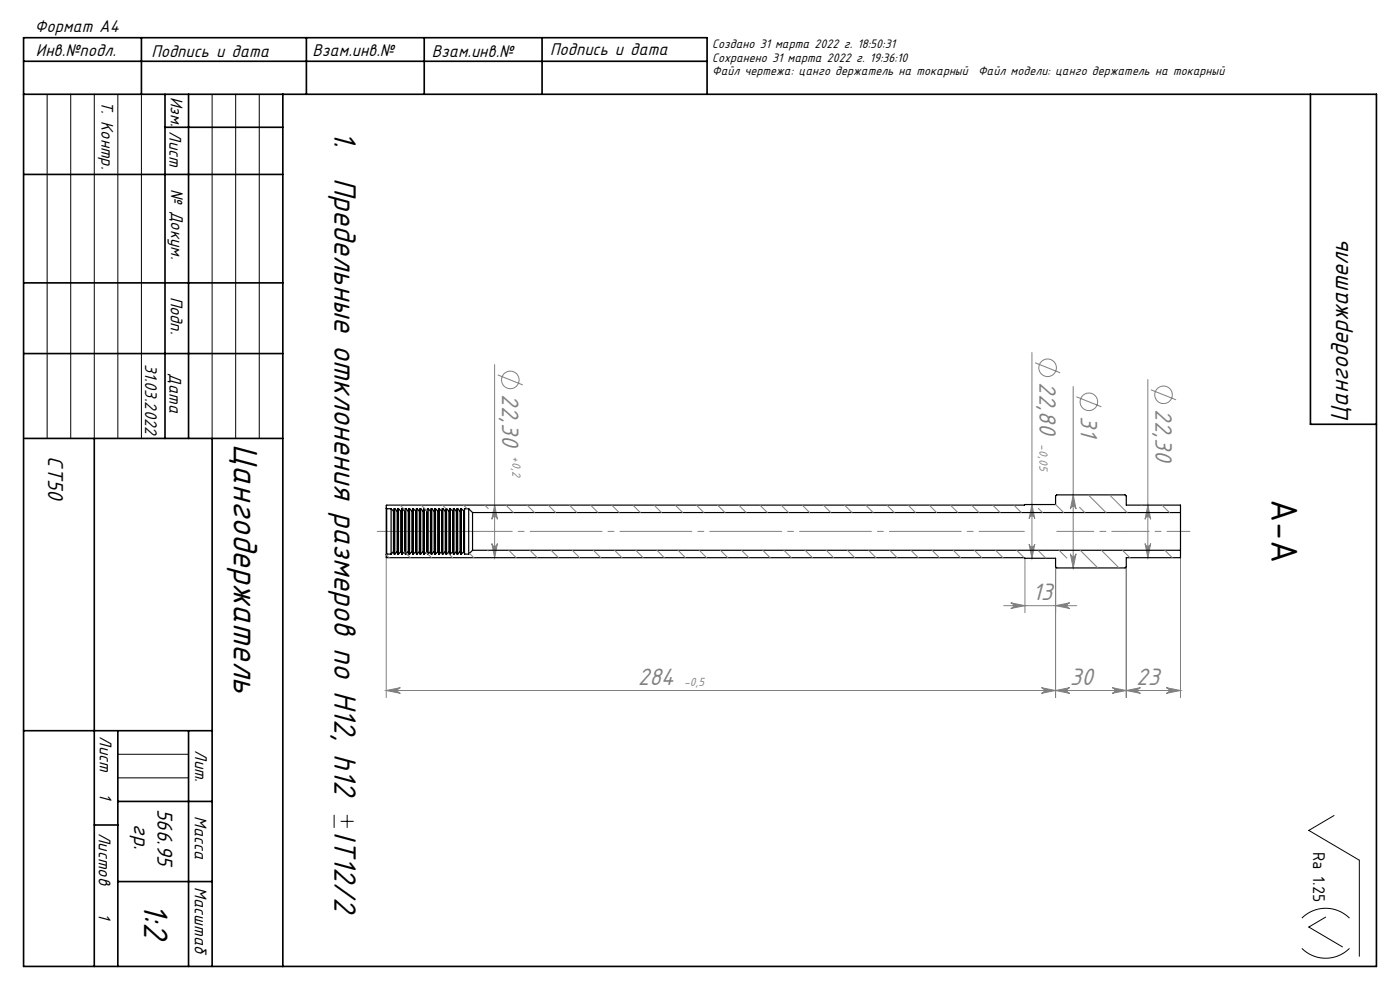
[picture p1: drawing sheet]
<svg xmlns="http://www.w3.org/2000/svg" width="297mm" height="210mm" viewBox="0 0 297 210" stroke-linecap="round" stroke-linejoin="round" font-family="sans-serif">
<g fill="none" stroke="#808080" stroke-width=".21">
<path d="M104.9 77.3v41M105.6 79.5l5.3 2.2M218.9 74.8v43.6M219.6 77l5.3 2.1M227.7 82v38.5M228.3 84.2l5.4 2.1M243.5 80.5v37.8M244.2 82.7l5.3 2.1M81.9 118.2v29.8M104.3 115.3a.6 .6 0 0 0 .6 .6 .6 .6 0 0 0 .6-.6l-.6 3zM104.9 107.1l.6 3a.6 .6 0 0 0-.6-.5 .6 .6 0 0 0-.6 .5zM217.4 118.4v11.6"/>
<path d="M218.3 115.4a.6 .6 0 0 0 .6 .6 .6 .6 0 0 0 .6-.6l-.6 3zM218.9 107l.6 3a.6 .6 0 0 0-.6-.5 .6 .6 0 0 0-.6 .5zM227.1 117.5a.6 .6 0 0 0 .6 .5 .6 .6 0 0 0 .6-.5l-.6 3zM227.7 105l.6 3a.6 .6 0 0 0-.6-.6 .6 .6 0 0 0-.6 .6zM242.9 115.3a.6 .6 0 0 0 .6 .6 .6 .6 0 0 0 .6-.6l-.6 3zM243.5 107.1l.6 3a.6 .6 0 0 0-.6-.5 .6 .6 0 0 0-.6 .5zM250.4 118.3v29.7M212.9 128.5h15.5M214.4 127.9l3 .6-3 .6a.6 .6 0 0 0 .6-.6 .6 .6 0 0 0-.6-.6zM223.9 128.5l3-.6a.6 .6 0 0 0-.5 .6 .6 .6 0 0 0 .5 .6zM223.9 120.2v27.8M238.9 120.2v27.8"/>
<path d="M81.9 146.5l3-.6a.6 .6 0 0 0-.5 .6 .6 .6 0 0 0 .5 .6zM81.9 146.5h168.5M220.9 145.9l3 .6-3 .6a.6 .6 0 0 0 .6-.6 .6 .6 0 0 0-.6-.6zM223.9 146.5l3-.6a.6 .6 0 0 0-.5 .6 .6 .6 0 0 0 .5 .6zM235.9 145.9l3 .6-3 .6a.6 .6 0 0 0 .6-.6 .6 .6 0 0 0-.6-.6zM238.9 146.5l3-.6a.6 .6 0 0 0-.5 .6 .6 .6 0 0 0 .5 .6zM247.4 145.9l3 .6-3 .6a.6 .6 0 0 0 .6-.6 .6 .6 0 0 0-.6-.6z"/>
<circle cx="222.2" cy="78" r="1.86"/>
<circle cx="108.3" cy="80.6" r="1.86"/>
<circle cx="231" cy="85.2" r="1.86"/>
<circle cx="246.8" cy="83.7" r="1.86"/>
</g>
<g fill="none" stroke="#000" stroke-width=".21">
<path d="M10 20v73M15 20v73M20 20v73M25 20v73M30 20v73M45 20v73M50 20v73M55 20v73M25 160h15M25 165h15M70.9 172.8v2.8M72.3 174.2h2.7"/>
<path d="M73.6 172.8v2.8M283 173l-5.3 3.1 10.7 6.4v20.4M276.2 194.8a7.1 7.1 0 0 1 10.1 0M281.2 194.5l-3.5 2.1 7.1 4.3M276.2 201.2a7.1 7.1 0 0 0 10.1 0"/>
</g>
<path d="M80 112.7h137.3" fill="none" stroke="#808080" stroke-width=".21" stroke-dasharray="15.2 1.3 1.3 1.3" stroke-dashoffset="5.7"/>
<path d="M224.2 112.7h14.7" fill="none" stroke="#808080" stroke-width=".21" stroke-dasharray="15.2 1.3 1.3 1.3" stroke-dashoffset="7.4"/>
<path d="M238.9 112.7h13.5" fill="none" stroke="#808080" stroke-width=".21" stroke-dasharray="15.2 1.3 1.3 1.3" stroke-dashoffset="10.4"/>
<g fill="none" stroke="#000" stroke-width=".35">
<path d="M5 13h145M30 8v12M65 8v12M90 8v12M115 8v12M5 20h287v185h-287v-197h145v12M5.1 37h54.9M35 27h25M35 20v73M40 20v73M60 20v185M278 20v70h14"/>
<path d="M5 60h55M5 75h55M5.3 93h54.7M20 93v112M45 93v112M5 155h40M25 155v50M40 155v50M20 175h5M25 170h20M25 187h20"/>
</g>
<g fill="#808080">
<path d="M227.1 117.5a.6 .6 0 0 0 .6 .5 .6 .6 0 0 0 .6-.5l-.6 3zM227.7 105l.6 3a.6 .6 0 0 0-.6-.6 .6 .6 0 0 0-.6 .6z"/>
<path d="M104.3 115.3a.6 .6 0 0 0 .6 .6 .6 .6 0 0 0 .6-.6l-.6 3zM104.9 107.1l.6 3a.6 .6 0 0 0-.6-.5 .6 .6 0 0 0-.6 .5zM218.3 115.4a.6 .6 0 0 0 .6 .6 .6 .6 0 0 0 .6-.6l-.6 3zM218.9 107l.6 3a.6 .6 0 0 0-.6-.5 .6 .6 0 0 0-.6 .5z"/>
<path d="M242.9 115.3a.6 .6 0 0 0 .6 .6 .6 .6 0 0 0 .6-.6l-.6 3zM243.5 107.1l.6 3a.6 .6 0 0 0-.6-.5 .6 .6 0 0 0-.6 .5z"/>
<path d="M223.9 128.5l3-.6a.6 .6 0 0 0-.5 .6 .6 .6 0 0 0 .5 .6zM214.4 127.9l3 .6-3 .6a.6 .6 0 0 0 .6-.6 .6 .6 0 0 0-.6-.6z"/>
<path d="M247.4 145.9l3 .6-3 .6a.6 .6 0 0 0 .6-.6 .6 .6 0 0 0-.6-.6zM238.9 146.5l3-.6a.6 .6 0 0 0-.5 .6 .6 .6 0 0 0 .5 .6zM220.9 145.9l3 .6-3 .6a.6 .6 0 0 0 .6-.6 .6 .6 0 0 0-.6-.6zM81.9 146.5l3-.6a.6 .6 0 0 0-.5 .6 .6 .6 0 0 0 .5 .6zM235.9 145.9l3 .6-3 .6a.6 .6 0 0 0 .6-.6 .6 .6 0 0 0-.6-.6zM223.9 146.5l3-.6a.6 .6 0 0 0-.5 .6 .6 .6 0 0 0 .5 .6z"/>
</g>
<g fill="none" stroke="#000" stroke-width=".25">
<path d="M81.9 107.8v9.8M81.9 107.8l.1-.7h135.3l.1-.1h6.5v-1.8l.3-.2h14.5l.2 .2v1.9h11.5v1.6M81.9 107.8l.1 .1M82 107.9v9.6M82 117.5l-.1 .1M82 117.5h1M82 107.9h1M83 107.9v9.6M83 107.9l.5 .5M83.5 108.4v8.6M83.5 117l-.5 .5M83.5 117h.1"/>
<path d="M83.5 108.4h.1M83.6 108.4v8.6M83.6 117v.5M83.6 107.9v9.6M83.6 117.5h.2M83.6 107.9h.2M83.6 107.9v.5M83.8 107.9v9.6M83.8 107.9l.5 .5M84.3 108.4v8.6M84.3 117h.1M84.3 117l-.5 .5"/>
<path d="M84.3 108.4h.1M84.4 108.4v8.6M84.4 117v.5M84.4 107.9v9.6M84.4 117.5h.1M84.4 107.9h.1M84.4 107.9v.5M84.5 107.9v9.6M84.5 107.9l.5 .5M85 108.4v8.6M85 117h.2M85 117l-.5 .5"/>
<path d="M85 108.4h.2M85.2 108.4v8.6M85.2 117v.5M85.2 107.9v9.6M85.2 117.5h.1M85.2 107.9h.1M85.2 107.9v.5M85.3 107.9v9.6M85.3 107.9l.5 .5M85.8 108.4v8.6M85.8 117h.1M85.8 117l-.5 .5"/>
<path d="M85.8 108.4h.1M85.9 108.4v8.6M85.9 117l.1 .5M86 107.9v9.6M86 117.5h.1M86 107.9h.1M86 107.9l-.1 .5M86.1 107.9v9.6M86.1 107.9l.5 .5M86.6 108.4v8.6M86.6 117h.1M86.6 117l-.5 .5"/>
<path d="M86.6 108.4h.1M86.7 108.4v8.6M86.7 117l.1 .5M86.8 107.9v9.6M86.8 117.5h.1M86.8 107.9h.1M86.8 107.9l-.1 .5M86.9 107.9v9.6M86.9 107.9l.5 .5M87.4 108.4v8.6M87.4 117h.1M87.4 117l-.5 .5"/>
<path d="M87.4 108.4h.1M87.5 108.4v8.6M87.5 117l.1 .5M87.6 107.9v9.6M87.6 117.5h.1M87.6 107.9h.1M87.6 107.9l-.1 .5M87.7 107.9v9.6M87.7 107.9l.5 .5M88.2 108.4v8.6M88.2 117h.1M88.2 117l-.5 .5"/>
<path d="M88.2 108.4h.1M88.3 108.4v8.6M88.3 117v.5M88.3 107.9v9.6M88.3 117.5h.2M88.3 107.9h.2M88.3 107.9v.5M88.5 107.9v9.6M88.5 107.9l.5 .5M89 108.4v8.6M89 117h.1M89 117l-.5 .5"/>
<path d="M89 108.4h.1M89.1 108.4v8.6M89.1 117v.5M89.1 107.9v9.6M89.1 117.5h.1M89.1 107.9h.1M89.1 107.9v.5M89.2 107.9v9.6M89.2 107.9l.5 .5M89.7 108.4v8.6M89.7 117h.2M89.7 117l-.5 .5"/>
<path d="M89.7 108.4h.2M89.9 108.4v8.6M89.9 117v.5M89.9 107.9v9.6M89.9 117.5h.1M89.9 107.9h.1M89.9 107.9v.5M90 107.9v9.6M90 107.9l.5 .5M90.5 108.4v8.6M90.5 117h.2M90.5 117l-.5 .5"/>
<path d="M90.5 108.4h.2M90.7 108.4v8.6M90.7 117v.5M90.7 107.9v9.6M90.7 117.5h.1M90.7 107.9h.1M90.7 107.9v.5M90.8 107.9v9.6M90.8 107.9l.5 .5M91.3 108.4v8.6M91.3 117h.1M91.3 117l-.5 .5"/>
<path d="M91.3 108.4h.1M91.4 108.4v8.6M91.4 117l.1 .5M91.5 107.9v9.6M91.5 117.5h.1M91.5 107.9h.1M91.5 107.9l-.1 .5M91.6 107.9v9.6M91.6 107.9l.5 .5M92.1 108.4v8.6M92.1 117h.1M92.1 117l-.5 .5"/>
<path d="M92.1 108.4h.1M92.2 108.4v8.6M92.2 117l.1 .5M92.3 107.9v9.6M92.3 117.5h.1M92.3 107.9h.1M92.3 107.9l-.1 .5M92.4 107.9v9.6M92.4 107.9l.5 .5M92.9 108.4v8.6M92.9 117h.1M92.9 117l-.5 .5"/>
<path d="M92.9 108.4h.1M93 108.4v8.6M93 117l.1 .5M93.1 107.9v9.6M93.1 117.5h.1M93.1 107.9h.1M93.1 107.9l-.1 .5M93.2 107.9v9.6M93.2 107.9l.5 .5M93.7 108.4v8.6M93.7 117h.1M93.7 117l-.5 .5"/>
<path d="M93.7 108.4h.1M93.8 108.4v8.6M93.8 117v.5M93.8 107.9v9.6M93.8 117.5h.2M93.8 107.9h.2M93.8 107.9v.5M94 107.9v9.6M94 107.9l.5 .5M94.5 108.4v8.6M94.5 117h.1M94.5 117l-.5 .5"/>
<path d="M94.5 108.4h.1M94.6 108.4v8.6M94.6 117v.5M94.6 107.9v9.6M94.6 117.5h.1M94.6 107.9h.1M94.6 107.9v.5M94.7 107.9v9.6M94.7 107.9l.5 .5M95.2 108.4v8.6M95.2 117h.2M95.2 117l-.5 .5"/>
<path d="M95.2 108.4h.2M95.4 108.4v8.6M95.4 117v.5M95.4 107.9v9.6M95.4 117.5h.1M95.4 107.9h.1M95.4 107.9v.5M95.5 107.9v9.6M95.5 107.9l.5 .5M96 108.4v8.6M96 117h.1M96 117l-.5 .5"/>
<path d="M96 108.4h.1M96.1 108.4v8.6M96.1 117l.1 .5M96.2 107.9v9.6M96.2 117.5h.1M96.2 107.9h.1M96.2 107.9l-.1 .5M96.3 107.9v9.6M96.3 107.9l.5 .5M96.8 108.4v8.6M96.8 117h.1M96.8 117l-.5 .5"/>
<path d="M96.8 108.4h.1M96.9 108.4v8.6M96.9 117l.1 .5M97 107.9v9.6M97 117.5h.1M97 107.9h.1M97 107.9l-.1 .5M97.1 107.9v9.6M97.1 107.9l.5 .5M97.6 108.4v8.6M97.6 117h.1M97.6 117l-.5 .5"/>
<path d="M97.6 108.4h.1M97.7 108.4v8.6M97.7 117l.1 .5M97.8 107.9v9.6M97.8 117.5h.1M97.8 107.9h.1M97.8 107.9l-.1 .5M97.9 107.9v9.6M97.9 107.9l.5 .5M98.4 108.4v8.6M98.4 117h.1M98.4 117l-.5 .5"/>
<path d="M98.4 108.4h.1M98.5 108.4v8.6M98.5 117v.5M98.5 107.9v9.6M98.5 117.5h.9M98.5 107.9h.9M98.5 107.9v.5M99.4 107.9v9.6M99.4 107.9l.8 .8M100.2 108.7v8M100.2 116.7l-.8 .8M100.2 116.7h150.2"/>
<path d="M100.2 108.7h150.2M250.4 108.7v8M250.4 116.7v1.6h-11.5v1.9l-.2 .3h-14.5l-.3-.3v-1.8h-6.5l-.1-.1h-135.3l-.1-.7"/>
</g>
<g fill="none" stroke="#808080" stroke-width=".21">
<path d="M81.9 117.7l.7 .6M84.9 107.1l1.1 1.1M85.8 117.1l.2 .1M86.2 117.4l.8 .9M89.4 107.1l1.2 1.3M90.4 117.2l.3 .2M90.8 117.5l.7 .8M93.9 107.1l.7 .8M95 117.3l1 1M98.3 107.1l.8 .8M99.6 117.4l.9 .9M102.8 107.1l.8 .8"/>
<path d="M103.4 116.7l.2 .2M107.3 107.1l1.6 1.6M107.9 116.7l1.6 1.6M111.8 107.1l1.6 1.6M112.4 116.7l1.6 1.6M116.3 107.1l1.6 1.6M116.9 116.7l1.6 1.6M120.8 107.1l1.6 1.6M121.4 116.7l1.6 1.6M125.3 107.1l1.6 1.6M125.9 116.7l1.6 1.6M129.8 107.1l1.6 1.6"/>
<path d="M130.4 116.7l1.5 1.6M134.3 107.1l1.5 1.6M134.9 116.7l1.5 1.6M138.8 107.1l1.5 1.6M139.4 116.7l1.5 1.6M143.2 107.1l1.6 1.6M143.8 116.7l1.6 1.6M147.7 107.1l1.6 1.6M148.3 116.7l1.6 1.6M152.2 107.1l1.6 1.6M152.8 116.7l1.6 1.6M156.7 107.1l1.6 1.6"/>
<path d="M157.3 116.7l1.6 1.6M161.2 107.1l1.6 1.6M161.8 116.7l1.6 1.6M165.7 107.1l1.6 1.6M166.3 116.7l1.6 1.6M170.2 107.1l1.6 1.6M170.8 116.7l1.6 1.6M174.7 107.1l1.6 1.6M175.3 116.7l1.5 1.6M179.2 107.1l1.5 1.6M179.8 116.7l1.5 1.6M183.7 107.1l1.5 1.6"/>
<path d="M184.3 116.7l1.5 1.6M188.2 107.1l1.5 1.6M188.7 116.7l1.6 1.6M192.6 107.1l1.6 1.6M193.2 116.7l1.6 1.6M197.1 107.1l1.6 1.6M197.7 116.7l1.6 1.6M201.6 107.1l1.6 1.6M202.2 116.7l1.6 1.6M206.1 107.1l1.6 1.6M206.7 116.7l1.6 1.6M210.6 107.1l1.6 1.6"/>
<path d="M211.2 116.7l1.6 1.6M215.1 107.1l1.6 1.6M215.7 116.7l1.6 1.6M220.3 107.8l.9 .9M220.3 116.8l1.6 1.6M223.9 107l1.7 1.7M224.7 116.7l1.6 1.7M229 107.6l1.1 1.1M229.2 116.7l3.7 3.8M230.9 105l3.7 3.7M233.6 116.7l3.8 3.8M235.4 105l3.7 3.7"/>
<path d="M238.1 116.7l1.6 1.6M242 107.1l.2 .2M246.5 107.1l1.6 1.6M247.1 116.7l1.6 1.6"/>
</g>
<text font-size="8.5" x="269.7" y="105.8" transform="rotate(90 269.7 105.8)">A-A</text>
<g font-size="8">
<text x="49.6" y="94.2" transform="rotate(90 49.6 94.2)">Цангодержатель</text>
<text x="30.6" y="191.6" transform="rotate(90 30.6 191.6)">1:2</text>
</g>
<g font-size="7.3">
<text x="71" y="27.7" transform="rotate(90 71 27.7)">1.</text>
<text x="71" y="37.7" transform="rotate(90 71 37.7)">Предельные отклонения размеров по H12, h12</text>
<text x="71" y="176.6" transform="rotate(90 71 176.6)">IT12/2</text>
</g>
<text font-size="5.8" x="286" y="89.6" transform="rotate(-90 286 89.6)">Цангодержатель</text>
<g font-size="5.6" fill="#808080">
<text x="106.5" y="83.7" transform="rotate(90 106.5 83.7)">22,30</text>
<text x="220.5" y="81.1" transform="rotate(90 220.5 81.1)">22,80</text>
<text x="229.3" y="88.3" transform="rotate(90 229.3 88.3)">31</text>
<text x="245.1" y="86.8" transform="rotate(90 245.1 86.8)">22,30</text>
<text x="219" y="127.2">13</text>
<text x="135.3" y="145.2">284</text>
<text x="227" y="145.2">30</text>
<text x="241.1" y="145.2">23</text>
</g>
<g font-size="5.1">
<text x="10.2" y="96.8" transform="rotate(90 10.2 96.8)">СТ50</text>
<text x="33.4" y="171.5" transform="rotate(90 33.4 171.5)">566.95</text>
<text x="28.4" y="174.9" transform="rotate(90 28.4 174.9)">гр.</text>
</g>
<g font-size="4">
<text x="7.4" y="6.9">Формат А4</text>
<text x="7.6" y="11.9">Инв.№подл.</text>
<text x="66.3" y="11.9">Взам.инв.№</text>
<text x="116.7" y="11.7">Подпись и дата</text>
<text x="32.1" y="12">Подпись и дата</text>
<text x="91.6" y="12.1">Взам.инв.№</text>
<text x="21.5" y="21.4" transform="rotate(90 21.5 21.4)">Т. Контр.</text>
<text x="36.3" y="20.5" transform="rotate(90 36.3 20.5)">Изм.</text>
<text x="36" y="27.9" transform="rotate(90 36 27.9)">Лист</text>
<text x="36.3" y="40.2" transform="rotate(90 36.3 40.2)">№ Докум.</text>
<text x="36.3" y="62.9" transform="rotate(90 36.3 62.9)">Подп.</text>
<text x="30.8" y="77.1" transform="rotate(90 30.8 77.1)">31.03.2022</text>
<text x="36" y="79.2" transform="rotate(90 36 79.2)">Дата</text>
<text x="21.2" y="156.2" transform="rotate(90 21.2 156.2)">Лист</text>
<text x="41.4" y="159.1" transform="rotate(90 41.4 159.1)">Лит.</text>
<text x="21.2" y="168.2" transform="rotate(90 21.2 168.2)">1</text>
<text x="41.4" y="173.1" transform="rotate(90 41.4 173.1)">Масса</text>
<text x="20.9" y="176.7" transform="rotate(90 20.9 176.7)">Листов</text>
<text x="41.4" y="188.2" transform="rotate(90 41.4 188.2)">Масштаб</text>
<text x="20.9" y="193.7" transform="rotate(90 20.9 193.7)">1</text>
</g>
<text font-size="3.9" x="278.6" y="180.6" transform="rotate(90 278.6 180.6)">Ra 1.25</text>
<g font-size="2.9">
<text x="151.1" y="10.3">Создано 31 марта 2022 г. 18:50:31</text>
<text x="151.1" y="13.1">Сохранено 31 марта 2022 г. 19:36:10</text>
<text x="151.1" y="15.9">Файл чертежа: цанго держатель на токарный</text>
<text x="207.5" y="15.9">Файл модели: цанго держатель на токарный</text>
</g>
<g font-size="2.8" fill="#808080">
<text x="220.5" y="94.3" transform="rotate(90 220.5 94.3)">-0,05</text>
<text x="108.7" y="96.8" transform="rotate(90 108.7 96.8)">+0,2</text>
<text x="145.1" y="145.5">-0,5</text>
</g>
</svg>
